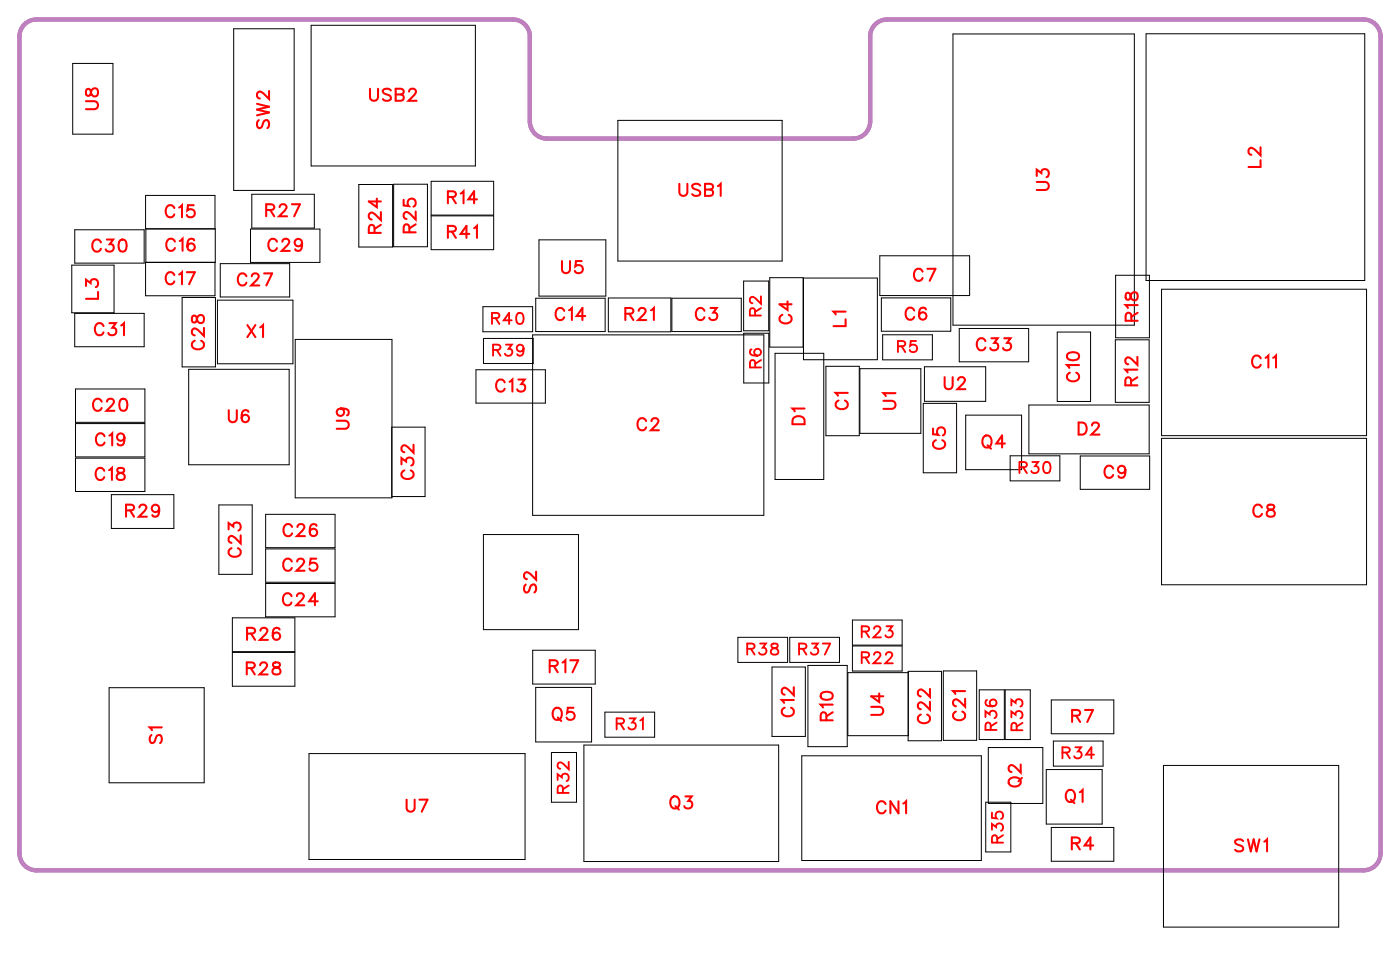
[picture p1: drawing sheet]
<svg xmlns="http://www.w3.org/2000/svg" width="82mm" height="57mm" viewBox="0 0 82 57" stroke-linecap="round" stroke-linejoin="round" font-family="sans-serif">
<path d="M32.1 8.1h18a1 1 0 0 0 1-1v-5a1 1 0 0 1 1-1h28a1 1 0 0 1 1 1v48a1 1 0 0 1-1 1h-78a1 1 0 0 1-1-1v-48a1 1 0 0 1 1-1h28a1 1 0 0 1 1 1v5a1 1 0 0 0 1 1" fill="none" stroke="#bf80bf" stroke-width=".25"/>
<g fill="none" stroke="#000" stroke-width=".06">
<path d="M4.2 15.6h2.5v2.8h-2.5zM4.3 3.7h2.3v4.2h-2.3zM4.4 18.4h4.1v2h-4.1zM4.4 13.5h4.1v2h-4.1zM8.6 11.5h4v1.9h-4zM8.6 15.4v-1.9h4.1v1.9h-4.1v2h4v-2M10.7 17.5h2v4.1h-2zM12.8 17.6h4.4v3.8h-4.4zM12.9 15.5h4.1v2h-4.1zM13.7 1.7h3.6v9.5h-3.6zM14.7 13.5h4.1v1.9h-4.1zM14.8 11.4h3.7v2h-3.7z"/>
<path d="M17.4 19.9h5.6v9.4h-5.6zM18.3 1.5h9.6v8.3h-9.6zM21.1 10.8h2v3.7h-2zM23.1 10.8h2v3.7h-2zM25.3 10.7h3.7v1.9h-3.7zM25.3 12.7h3.7v2h-3.7zM28.4 18h2.9v1.5h-2.9zM28.4 19.9h2.9v1.5h-2.9zM31.3 19.7h13.6v10.6h-13.6zM31.5 17.5h4.1v2h-4.1zM31.7 14.1h3.9v3.3h-3.9zM35.8 17.5h3.6v2h-3.6z"/>
<path d="M36.3 7.1h9.7v8.2h-9.7zM39.5 17.5h4.1v2h-4.1zM43.7 16.5h1.5v2.9h-1.5zM43.7 19.6h1.5v2.9h-1.5zM45.2 16.3h2v4.1h-2zM47.2 16.3h4.4v4.8h-4.4zM51.7 15h5.3v2.4h-5.3zM51.8 17.5h4.1v2h-4.1zM51.9 19.7h2.9v1.4h-2.9zM56 2h10.7v17.1h-10.7zM56.4 19.3h4.1v2h-4.1zM62.1 19.5h2v4.1h-2z"/>
<path d="M65.6 20h1.9v3.6h-1.9zM65.6 16.2h2v3.7h-2zM67.4 2h12.8v14.5h-12.8zM68.3 17h12v8.6h-12zM4.4 22.9h4.1v1.9h-4.1zM4.4 24.9h4.1v2h-4.1zM4.4 26.9h4.1v2h-4.1zM6.5 29.1h3.7v2h-3.7zM11.1 21.7h5.9v5.6h-5.9zM12.9 29.7h1.9v4.1h-1.9zM13.7 36.3h3.6v2h-3.6zM13.7 38.3h3.6v2h-3.6z"/>
<path d="M15.6 30.2h4.1v2h-4.1zM15.6 32.3h4.1v1.9h-4.1zM15.6 34.3h4.1v1.9h-4.1zM23 25.1h2v4.1h-2zM28 21.7h4.1v2h-4.1zM28.4 31.4h5.6v5.6h-5.6zM31.3 38.2h3.7v2h-3.7zM43.4 37.5h2.9v1.4h-2.9zM45.4 39.2h1.9v4.1h-1.9zM45.6 20.8h2.8v7.4h-2.8zM46.4 37.5h2.9v1.4h-2.9zM47.5 39.1h2.3v4.8h-2.3z"/>
<path d="M48.5 21.5h2v4.1h-2zM49.8 39.5h3.6v3.7h-3.6zM50.1 38h2.9v1.4h-2.9zM50.1 36.4h2.9v1.5h-2.9zM50.5 21.7h3.6v3.8h-3.6zM53.4 39.5h1.9v4h-1.9zM54.3 23.7h1.9v4.1h-1.9zM54.3 21.6h3.6v2h-3.6zM55.4 39.4h2v4.1h-2zM56.8 24.4h3.2v3.2h-3.2zM59.4 26.8h2.9v1.5h-2.9zM60.5 23.8h7v2.9h-7z"/>
<path d="M63.5 26.8h4.1v2h-4.1zM68.3 25.8h12v8.6h-12zM6.4 40.4h5.6v5.6h-5.6zM18.2 44.3h12.7v6.2h-12.7zM31.5 40.4h3.3v3.2h-3.3zM32.4 44.2h1.5v2.9h-1.5zM34.3 43.8h11.5v6.8h-11.5zM35.6 41.9h2.9v1.4h-2.9zM47.1 44.4h10.6v6.2h-10.6zM57.6 40.5h1.4v3h-1.4zM57.9 47.1h1.5v3h-1.5zM58.1 43.9h3.2v3.3h-3.2z"/>
<path d="M59.1 40.5h1.5v3h-1.5zM61.5 45.2h3.3v3.2h-3.3zM61.8 41.1h3.7v2h-3.7zM61.8 48.6h3.7v2h-3.7zM61.9 43.5h2.9v1.5h-2.9zM68.4 45h10.3v9.5h-10.3z"/>
</g>
<g fill="none" stroke="#f00" stroke-width=".11">
<path d="M28.9 18.7h.4v-.3h-.4v.6M29.1 18.7l.3 .3M30.1 18.8h-.5l.3-.4v.6M30.4 18.4a.32 .32 0 0 1 .4 .3 .32 .32 0 0 1-.2 .3l-.2-.1-.1-.2zM44.4 18.5v-.3l-.3-.1v.4h.6M44.7 17.4v.4l-.5-.4-.1 .3 .1 .1M44.7 18.1l-.3 .2M29 20.6l.4-.1v-.2h-.4v.6M29.2 20.6l.2 .3M29.7 20.3h.4l-.2 .2a.22 .22 0 0 1 .2 .4 .22 .22 0 0 1-.4-.1M30.8 20.5a.2 .2 0 0 1-.3 .1 .2 .2 0 0 1-.1-.3 .2 .2 0 0 1 .3 0l.1 .2a.31 .31 0 0 1-.3 .4l-.1-.1M43.9 38.1h.4v-.2l-.4-.1v.7"/>
<path d="M44.1 38.1l.3 .4M44.2 20.5l-.1 .1a.32 .32 0 0 0 .2 .3 .32 .32 0 0 0 .4-.2 .2 .2 0 0 0-.2-.2 .2 .2 0 0 0-.2 .2 .2 .2 0 0 0 .2 .2M44.4 21.6v-.4h-.3v.4h.6M44.7 37.8h.3l-.2 .3a.22 .22 0 0 1 .2 .3 .22 .22 0 0 1-.4-.1M44.7 21.2l-.3 .2M45.4 37.8v.2l.3 .1v.2a.22 .22 0 0 1-.2 .2 .22 .22 0 0 1-.2-.2l.4-.3v-.2zM47 38.1h.3l.1-.2-.4-.1v.7M47.2 38.1l.2 .4M47.7 37.8h.4l-.2 .3a.22 .22 0 0 1 .1 .3 .22 .22 0 0 1-.3-.1M48.4 37.8h.4l-.3 .7M50.6 38.6h.4l.1-.2-.5-.1v.7M50.6 37.1h.4l.1-.2-.5-.1v.7"/>
<path d="M50.9 38.6l.2 .4M50.9 37.1l.2 .4M51.4 38.5l.1-.2 .2 .2-.4 .5h.5M51.4 37l.1-.2 .2 .1-.4 .6h.5M52.1 38.5l.1-.2 .2 .2-.4 .5h.5M52.1 36.8h.3l-.1 .2a.22 .22 0 0 1 .1 .4 .22 .22 0 0 1-.4-.1M52.8 20.3h.3l.1-.2-.4-.1v.7M53 20.3l.2 .4M53.8 20h-.3v.3a.23 .23 0 0 1 .3 0 .23 .23 0 0 1 0 .4 .23 .23 0 0 1-.3-.1M59.9 27.5l.4-.1v-.2h-.4v.6M60.1 27.5l.3 .3M60.7 27.2h.3l-.2 .2a.22 .22 0 0 1 .2 .3 .22 .22 0 0 1-.4 0"/>
<path d="M61.4 27.2a.32 .32 0 0 1 .4 .2 .32 .32 0 0 1-.2 .4l-.3-.1v-.3zM32.8 45.8v-.3l.2 .2a.22 .22 0 0 1 .4-.2 .22 .22 0 0 1-.1 .4M33.1 46.6v-.4h-.3v.4h.6M33.4 44.8v.4l-.5-.4-.1 .3 .1 .1M33.4 46.2l-.3 .2M36.2 42.5h.4v-.2l-.4-.1v.7M36.5 42.5l.2 .4M37 42.2h.3l-.1 .3a.22 .22 0 0 1 .1 .3 .22 .22 0 0 1-.4-.1M37.6 42.3l.2-.1v.7M57.9 42.1v-.3l.3 .2a.22 .22 0 0 1 .3-.2 .22 .22 0 0 1-.1 .4M58 41.1v.1a.32 .32 0 0 0 .2 .4 .32 .32 0 0 0 .4-.3 .2 .2 0 0 0-.2-.2 .2 .2 0 0 0-.2 .2 .2 .2 0 0 0 .2 .2M58.2 42.9v-.4h-.2l-.1 .4h.7"/>
<path d="M58.3 48.8v-.4l.2 .2a.22 .22 0 0 1 .4-.2 .22 .22 0 0 1-.1 .4M58.3 47.8v.3h.3a.23 .23 0 0 1 0-.4 .23 .23 0 0 1 .3 .1 .23 .23 0 0 1-.1 .3M58.6 42.5l-.4 .2M58.6 49.5v-.4h-.2l-.1 .4h.7M59 49.1l-.4 .2M59.4 42.2v-.4l.3 .2a.22 .22 0 0 1 .3-.2 .22 .22 0 0 1 0 .4M59.4 41.5v-.4l.3 .2a.22 .22 0 0 1 .3-.2 .22 .22 0 0 1 0 .4M59.8 42.9l-.1-.4h-.2l-.1 .4h.7M60.1 42.5l-.3 .2M62.4 44.2h.4v-.2l-.4-.1v.7M62.7 44.2l.2 .4M63.2 43.9h.3l-.1 .3a.22 .22 0 0 1 .1 .3 .22 .22 0 0 1-.4-.1"/>
<path d="M64.3 44.3h-.5l.3-.4v.7"/>
</g>
<g fill="none" stroke="#f00" stroke-width=".12">
<path d="M5.1 5.9h.5l.2 .2-.1 .3h-.6M5.1 16.8v-.4l.2 .2a.24 .24 0 0 1 .4-.1 .24 .24 0 0 1-.1 .4M5.1 5.3v.3h.1l.3-.4a.24 .24 0 0 1 .3 .2 .24 .24 0 0 1-.3 .3l-.1-.1-.1-.3zM5.8 17.2v.4h-.7M5.9 14.2a.26 .26 0 0 0-.3-.1 .26 .26 0 0 0-.2 .2v.2a.26 .26 0 0 0 .2 .3 .26 .26 0 0 0 .3-.2M6.1 19.2a.26 .26 0 0 0-.3-.2 .26 .26 0 0 0-.2 .3v.1a.26 .26 0 0 0 .2 .3 .26 .26 0 0 0 .3-.2M6.3 14.1h.4l-.2 .2a.24 .24 0 0 1 .1 .4 .24 .24 0 0 1-.4 0M6.4 19h.4l-.2 .3a.24 .24 0 0 1 .2 .3 .24 .24 0 0 1-.4 0M7.1 14.1h.1a.37 .37 0 0 1 .2 .3 .37 .37 0 0 1-.2 .4 .45 .45 0 0 1-.1-.7zM7.1 19.1l.2-.1v.7M10.2 16.2a.26 .26 0 0 0-.3-.2 .26 .26 0 0 0-.2 .3v.1a.26 .26 0 0 0 .3 .3 .26 .26 0 0 0 .2-.2M10.2 12.2a.26 .26 0 0 0-.3-.1 .26 .26 0 0 0-.2 .2v.2a.26 .26 0 0 0 .3 .3 .26 .26 0 0 0 .2-.2"/>
<path d="M10.3 14.2a.26 .26 0 0 0-.3-.2 .26 .26 0 0 0-.2 .3v.2a.26 .26 0 0 0 .2 .2 .26 .26 0 0 0 .3-.1M10.5 16.1l.2-.1v.7M10.5 12.2l.2-.1v.7M10.6 14.2l.1-.2v.7M11 16h.5l-.4 .7M11.3 18.6v.3l.1 .1 .4-.5a.24 .24 0 0 1 .2 .3 .24 .24 0 0 1-.2 .2l-.2-.1-.1-.3zM11.4 12.1h-.4v.3a.25 .25 0 0 1 .4 0 .25 .25 0 0 1-.1 .3 .25 .25 0 0 1-.3-.1M11.4 14.1a.35 .35 0 0 0-.4 .2 .35 .35 0 0 0 .2 .4 .22 .22 0 0 0 .3-.2 .22 .22 0 0 0-.3-.2 .22 .22 0 0 0-.2 .2M12 19.3v.4l-.4-.3-.2-.1-.1 .1v.2l.1 .1M14.5 16.2a.26 .26 0 0 0-.3-.1 .26 .26 0 0 0-.2 .2v.2a.26 .26 0 0 0 .2 .3 .26 .26 0 0 0 .3-.2M14.5 19.1l.5 .7M14.8 16.2l.1-.1h.2l.1 .1-.1 .2-.3 .4h.4"/>
<path d="M15 19.1l-.5 .7M15.1 6.1l.7 .2-.7 .1 .7 .2-.7 .2M15.2 7.1l-.1 .1 .1 .3h.2l.2-.4h.1l.1 .1-.1 .3M15.3 19.2l.2-.1v.7M15.5 16.1h.5l-.3 .7M15.6 12.3h.5v-.2l-.2-.1h-.3v.7M15.8 5.3v.5l-.3-.3-.3-.1-.1 .1v.2l.2 .1M15.9 12.3l.2 .4M16.3 14.2a.26 .26 0 0 0-.3-.2 .26 .26 0 0 0-.2 .3v.2a.26 .26 0 0 0 .2 .2 .26 .26 0 0 0 .3-.1M16.4 12.2l.2-.2h.1l.1 .1-.1 .3-.3 .3h.5M16.6 14.2l.1-.2h.2l.1 .2-.1 .2-.3 .3h.4M17.2 12h.4l-.3 .7"/>
<path d="M17.8 14.3a.22 .22 0 0 1-.3 .2 .22 .22 0 0 1-.1-.4 .22 .22 0 0 1 .3 0l.1 .2a.34 .34 0 0 1-.3 .4l-.2-.1M21.7 5.2v.5l.2 .2 .3-.1v-.6M22 13.7v-.4l-.2-.1-.1 .2v.3h.7M22.1 11.7v.5l-.4-.4h.7M22.4 12.5v.4l-.4-.3-.2-.1-.1 .1v.2l.1 .1M22.4 13.2l-.4 .3M23 5.3l-.2-.1-.3 .1 .1 .2 .4 .2v.1l-.2 .1-.3-.1M23.3 5.6h.4v.2l-.1 .1h-.3v-.7l.4 .1v.2l-.1 .1M23.7 11.7v.4h.3a.25 .25 0 0 1 0-.4 .25 .25 0 0 1 .4 .1 .25 .25 0 0 1-.1 .3M24 5.4l.2-.2h.1l.1 .1-.1 .3-.3 .3h.5M24.1 13.7l-.1-.5h-.1l-.2 .2v.3h.7M24.4 12.4v.5l-.3-.3-.2-.1-.2 .1v.1l.2 .2"/>
<path d="M24.4 13.2l-.3 .2M26.3 11.6l.4-.1 .1-.1-.2-.2h-.3v.8M26.3 13.6h.4l.1-.2-.2-.1h-.3v.7M26.6 11.6l.2 .4M26.6 13.6l.2 .4M27.1 11.4l.1-.2v.8M27.6 13.7h-.5l.3-.4v.7M27.9 13.4l.1-.1v.7M28 11.7h-.5l.4-.5v.8M33 15.3v.6l.2 .2 .3-.1v-.7M33.2 18.3a.26 .26 0 0 0-.3-.2 .26 .26 0 0 0-.2 .3v.1a.26 .26 0 0 0 .2 .3 .26 .26 0 0 0 .3-.2M33.4 18.2l.2-.1v.7"/>
<path d="M34.2 15.3h-.3l-.1 .3a.25 .25 0 0 1 .4 0 .25 .25 0 0 1 0 .4 .25 .25 0 0 1-.4-.1M34.4 18.6h-.5l.3-.5v.7M36.8 18.4h.4v-.2l-.1-.1h-.3v.7M37 18.4l.2 .4M37.5 18.3l.2-.2h.1l.1 .1-.1 .3-.3 .3h.5M38.3 18.2l.1-.1v.7M39.9 10.8v.5l.2 .2 .3-.1v-.6M41.2 10.9l-.2-.1-.3 .1 .1 .2 .4 .2v.1l-.2 .1-.3-.1M41.4 18.3a.26 .26 0 0 0-.3-.2 .26 .26 0 0 0-.2 .3v.1a.26 .26 0 0 0 .2 .3 .26 .26 0 0 0 .3-.2M41.4 11.1l.5 .1v.2l-.2 .1h-.3v-.7l.5 .1v.2h-.2M41.8 18.1h.3l-.2 .3a.24 .24 0 0 1 .2 .4 .24 .24 0 0 1-.4-.1M42.2 10.9l.2-.1v.7"/>
<path d="M46 18.5a.26 .26 0 0 0-.2 .3 .26 .26 0 0 0 .3 .2h.2a.26 .26 0 0 0 .2-.2 .26 .26 0 0 0-.1-.3M46.3 17.7v.5l-.5-.3h.7M49.7 18.3h-.7l.1 .2M49.7 18.8v.4h-.7M53.7 18.3a.26 .26 0 0 0-.3-.2 .26 .26 0 0 0-.2 .3v.1a.26 .26 0 0 0 .2 .3 .26 .26 0 0 0 .3-.2M54.2 16a.26 .26 0 0 0-.3-.2 .26 .26 0 0 0-.2 .3v.1a.26 .26 0 0 0 .2 .3 .26 .26 0 0 0 .3-.2M54.4 18.2v-.1a.35 .35 0 0 0-.4 .3 .35 .35 0 0 0 .2 .4 .22 .22 0 0 0 .3-.2 .22 .22 0 0 0-.2-.2 .22 .22 0 0 0-.3 .2M54.5 15.8h.5l-.4 .7M58.3 19.9h.3l-.2 .2a.24 .24 0 0 1 .2 .4 .24 .24 0 0 1-.4 0M59 19.9h.4l-.2 .2a.24 .24 0 0 1 .2 .4 .24 .24 0 0 1-.4 0M60.9 10.7h.5l.2 .2-.1 .2-.6 .1M60.9 10.3v-.3l.3 .2a.24 .24 0 0 1 .4-.2 .24 .24 0 0 1-.1 .4"/>
<path d="M66.2 17.2v.4h.1l.3-.4a.24 .24 0 0 1 .3 .2 .24 .24 0 0 1-.3 .2l-.1-.1-.1-.3zM66.5 18.9v-.5h-.2l-.1 .1v.4h.7M66.9 17.9h-.7l.1 .2M66.9 18.4l-.4 .2M74.1 8.7v.4l-.3-.3-.3-.1-.1 .1v.2l.2 .1M74.1 9.4v.4h-.7M6 23.6a.26 .26 0 0 0-.3-.2 .26 .26 0 0 0-.2 .3v.2a.26 .26 0 0 0 .2 .2 .26 .26 0 0 0 .3-.1M6.1 27.7a.26 .26 0 0 0-.3-.2 .26 .26 0 0 0-.2 .3v.1a.26 .26 0 0 0 .2 .3 .26 .26 0 0 0 .3-.2M6.1 25.6a.26 .26 0 0 0-.3-.1 .26 .26 0 0 0-.2 .2v.2a.26 .26 0 0 0 .2 .3 .26 .26 0 0 0 .3-.2M6.3 23.6l.1-.2h.2l.1 .2-.1 .2-.3 .3h.4M6.4 27.6l.2-.1v.7M6.4 25.6l.2-.1v.7"/>
<path d="M6.9 27.5v.2l.3 .1 .1 .2a.24 .24 0 0 1-.2 .2 .24 .24 0 0 1-.2-.2l.4-.3v-.2zM7.1 23.5l.1-.1a.37 .37 0 0 1 .3 .4 .37 .37 0 0 1-.3 .3 .45 .45 0 0 1-.1-.6zM7.3 25.7a.22 .22 0 0 1-.3 .2 .22 .22 0 0 1-.1-.4 .22 .22 0 0 1 .4 .1v.1a.34 .34 0 0 1-.3 .5l-.1-.1M7.4 30h.4l.1-.2-.2-.1h-.3v.7M7.6 30l.3 .4M8.2 29.8l.1-.1h.2l.1 .1-.1 .2-.3 .4h.4M9.4 29.9a.22 .22 0 0 1-.3 .2 .22 .22 0 0 1-.1-.4 .22 .22 0 0 1 .3 .1l.1 .1a.34 .34 0 0 1-.3 .5l-.1-.1M11.4 20a.26 .26 0 0 0-.1 .3 .26 .26 0 0 0 .2 .2h.2a.26 .26 0 0 0 .3-.2 .26 .26 0 0 0-.2-.3M13.4 31.1v-.4l.3 .2a.24 .24 0 0 1 .4-.1 .24 .24 0 0 1-.1 .4M13.4 24.1v.5l.2 .2 .3-.1v-.6M13.6 32.2a.26 .26 0 0 0-.2 .3 .26 .26 0 0 0 .3 .2h.2a.26 .26 0 0 0 .2-.2 .26 .26 0 0 0-.1-.3M14.1 31.5v.4l-.3-.3-.2-.1-.2 .1v.2l.2 .1"/>
<path d="M14.5 39.3l.4-.1 .1-.1-.2-.2h-.3v.7M14.5 37.2h.4l.1-.2-.2-.1h-.3v.7M14.6 24.2v-.1a.35 .35 0 0 0-.4 .3 .35 .35 0 0 0 .2 .4 .22 .22 0 0 0 .2-.2 .22 .22 0 0 0-.2-.2 .22 .22 0 0 0-.2 .2M14.7 39.3l.3 .3M14.8 37.2l.2 .4M15.3 39.1l.1-.2h.2l.1 .2-.1 .2-.3 .3h.4M15.3 37.1l.1-.2h.2l.1 .1-.1 .3-.3 .3h.4M16.1 39v.2l.3 .1 .1 .1a.24 .24 0 0 1-.3 .2 .24 .24 0 0 1-.2-.2l.5-.3-.1-.1zM16.4 37v-.1a.35 .35 0 0 0-.4 .3 .35 .35 0 0 0 .2 .4 .22 .22 0 0 0 .3-.2 .22 .22 0 0 0-.2-.2 .22 .22 0 0 0-.3 .2M17.1 35a.26 .26 0 0 0-.3-.1 .26 .26 0 0 0-.2 .2v.2a.26 .26 0 0 0 .2 .3 .26 .26 0 0 0 .3-.2M17.2 33a.26 .26 0 0 0-.3-.2 .26 .26 0 0 0-.3 .3v.2a.26 .26 0 0 0 .3 .2 .26 .26 0 0 0 .3-.1M17.2 31a.26 .26 0 0 0-.3-.2 .26 .26 0 0 0-.2 .3v.1a.26 .26 0 0 0 .2 .3 .26 .26 0 0 0 .3-.2"/>
<path d="M17.5 35l.1-.1h.1l.2 .1-.1 .2-.4 .4h.5M17.5 33l.1-.2h.1l.2 .2-.1 .2-.4 .3h.5M17.5 31l.1-.2h.2l.1 .1-.1 .3-.3 .3h.4M18.6 32.8h-.3l-.1 .3a.25 .25 0 0 1 .4 0 .25 .25 0 0 1 0 .4 .25 .25 0 0 1-.4-.1M18.6 30.9v-.1a.35 .35 0 0 0-.4 .3 .35 .35 0 0 0 .2 .4 .22 .22 0 0 0 .2-.2 .22 .22 0 0 0-.2-.2 .22 .22 0 0 0-.2 .2M18.7 35.3h-.5l.3-.4v.7M19.8 24.7h.5l.2 .2-.1 .3h-.6M20 24a.22 .22 0 0 1 .2 .3 .22 .22 0 0 1-.3 .1 .22 .22 0 0 1 0-.4h.1a.34 .34 0 0 1 .5 .3l-.1 .1M23.6 27.3v-.4l.3 .2a.24 .24 0 0 1 .3-.2 .25 .25 0 0 1 0 .5M23.8 27.6a.26 .26 0 0 0-.2 .3 .26 .26 0 0 0 .3 .2h.1a.26 .26 0 0 0 .3-.2 .26 .26 0 0 0-.2-.3M24.3 26.1v.5l-.3-.3-.3-.1-.1 .1v.1l.2 .2M29.7 22.5a.26 .26 0 0 0-.3-.2 .26 .26 0 0 0-.2 .3v.1a.26 .26 0 0 0 .2 .3 .26 .26 0 0 0 .3-.2"/>
<path d="M29.9 22.4l.2-.1v.7M30.5 22.3h.3l-.2 .3a.24 .24 0 0 1 .2 .4 .24 .24 0 0 1-.4-.1M30.9 34.3l-.1 .2 .1 .3h.2l.2-.5h.1l.1 .2-.1 .3M31.5 33.6v.5l-.3-.4-.3-.1-.1 .2v.1l.2 .1M32.3 39.1h.4l.1-.2-.2-.1h-.3v.7M32.5 39.1l.3 .4M33.1 38.9l.1-.1v.7M33.5 38.8h.5l-.4 .7M38 24.7a.26 .26 0 0 0-.3-.1 .26 .26 0 0 0-.2 .2v.2a.26 .26 0 0 0 .2 .3 .26 .26 0 0 0 .3-.2M38.3 24.7l.1-.1h.2l.1 .1-.1 .2-.3 .4h.4M46.7 24.5h.2h.3l.1 .4h-.7zM47.3 24h-.7l.1 .2"/>
<path d="M49.3 23.5a.26 .26 0 0 0-.2 .3 .26 .26 0 0 0 .3 .2h.2a.26 .26 0 0 0 .2-.2 .26 .26 0 0 0-.1-.3M49.8 23.1h-.7l.2 .2M51.9 23.6h.5l.2 .2-.1 .2h-.6M52.6 23.1h-.7l.2 .2M54.8 25.2v.3l.3 .1a.25 .25 0 0 1 0-.4 .25 .25 0 0 1 .4 0 .25 .25 0 0 1-.1 .4M55 25.9a.26 .26 0 0 0-.2 .3 .26 .26 0 0 0 .3 .2h.2a.26 .26 0 0 0 .2-.2 .26 .26 0 0 0-.1-.3M55.5 22.2v.5l.2 .2 .3-.1v-.6M56.3 22.3l.1-.1h.2l.1 .1-.1 .2-.3 .4h.4M57.8 25.7l.1-.1a.33 .33 0 0 1 .4 .3 .33 .33 0 0 1-.4 .4l-.2-.3zM57.9 20a.26 .26 0 0 0-.3-.1 .26 .26 0 0 0-.2 .2v.2a.26 .26 0 0 0 .2 .3 .26 .26 0 0 0 .3-.2M58 26.2l.2 .2M59.1 26.1h-.5l.3-.5v.7"/>
<path d="M62.7 20.8l.3-.1a.3 .3 0 0 1 .4 .3 .38 .38 0 0 1-.4 .2 .38 .38 0 0 1-.3-.3zM62.9 21.9a.26 .26 0 0 0-.2 .3 .26 .26 0 0 0 .3 .2h.2a.26 .26 0 0 0 .2-.2 .26 .26 0 0 0-.1-.3M63.4 24.8h.2a.38 .38 0 0 1 .3 .4 .38 .38 0 0 1-.3 .3h-.2zM63.4 21.5h-.7l.1 .1M64.2 25l.1-.2h.2l.1 .2-.1 .2-.4 .3h.5M65.4 27.5a.26 .26 0 0 0-.3-.1 .26 .26 0 0 0-.2 .2v.2a.26 .26 0 0 0 .2 .3 .26 .26 0 0 0 .3-.2M66.1 27.6a.22 .22 0 0 1-.3 .2 .22 .22 0 0 1 0-.3 .22 .22 0 0 1 .3 0v.1a.34 .34 0 0 1-.2 .5l-.2-.1M66.5 22.6l-.1-.4h-.1l-.2 .1v.3h.8M66.9 21.7h-.8l.2 .2M66.9 21v.4l-.4-.3-.2-.1-.2 .1v.2l.2 .1M66.9 22.2l-.4 .2M74.1 21.1a.26 .26 0 0 0-.3-.2 .26 .26 0 0 0-.2 .3v.1a.26 .26 0 0 0 .2 .3 .26 .26 0 0 0 .3-.2"/>
<path d="M74.2 29.8a.26 .26 0 0 0-.3-.1 .26 .26 0 0 0-.2 .2v.2a.26 .26 0 0 0 .2 .3 .26 .26 0 0 0 .3-.2M74.4 21l.1-.1v.7M74.5 29.7v.2l.3 .1 .1 .1a.24 .24 0 0 1-.2 .3 .24 .24 0 0 1-.2-.3l.4-.3v-.1zM74.8 21l.2-.1v.7M8.9 43.2l-.1 .2 .1 .3 .2-.1 .1-.4h.2l.1 .2-.1 .3M9.5 42.7h-.7l.1 .2M23.9 47v.5l.2 .2 .2-.1 .1-.6M24.7 47h.4l-.3 .7M32.5 41.7l.1-.1a.33 .33 0 0 1 .4 .4 .33 .33 0 0 1-.4 .3l-.1-.3zM32.8 42.2l.2 .2M33.7 41.6h-.3l-.1 .3a.25 .25 0 0 1 .4 0 .25 .25 0 0 1 0 .4 .25 .25 0 0 1-.4-.1M39.5 46.9v-.1a.33 .33 0 0 1 .4 .4 .33 .33 0 0 1-.4 .3l-.1-.3z"/>
<path d="M39.7 47.4l.2 .2M40.3 46.8h.4l-.2 .3a.24 .24 0 0 1 .1 .4 .24 .24 0 0 1-.4-.1M46.1 41.6a.26 .26 0 0 0-.2 .3 .26 .26 0 0 0 .3 .2h.2a.26 .26 0 0 0 .3-.2 .26 .26 0 0 0-.2-.3M46.7 41.1h-.8l.2 .2M46.7 40.4v.5l-.4-.4-.2-.1-.2 .2v.1l.2 .1M48.3 40.8l.2-.1a.3 .3 0 0 1 .4 .2 .38 .38 0 0 1-.3 .2 .38 .38 0 0 1-.4-.2zM48.6 42.3l-.1-.4h-.1l-.2 .1v.3h.7M48.9 41.4h-.7l.2 .2M48.9 41.9l-.3 .2M51.2 41.5h.5l.2 .2-.1 .3h-.6M51.7 40.8v.5l-.5-.4h.7M52.1 47.3a.26 .26 0 0 0-.3-.2 .26 .26 0 0 0-.3 .3v.1a.26 .26 0 0 0 .3 .3 .26 .26 0 0 0 .3-.2"/>
<path d="M52.8 47.1v.7l-.5-.7v.7M53.1 47.2l.2-.1v.7M54.1 42a.26 .26 0 0 0-.2 .3 .26 .26 0 0 0 .3 .2h.2a.26 .26 0 0 0 .3-.2 .26 .26 0 0 0-.2-.3M54.7 41.2v.5l-.4-.3-.2-.1-.1 .1v.1l.1 .2M54.7 40.5v.5l-.4-.4-.2-.1-.1 .2v.1l.1 .1M56.2 41.8a.26 .26 0 0 0-.2 .3 .26 .26 0 0 0 .3 .2h.2a.26 .26 0 0 0 .2-.2 .26 .26 0 0 0-.1-.3M56.7 41.1v.4l-.3-.3-.2-.1-.2 .1v.2l.2 .1M56.7 40.6h-.7l.2 .2M59.4 45.7a.35 .35 0 0 1 .4 0 .35 .35 0 0 1 .2 .4 .33 .33 0 0 1-.5 .1 .33 .33 0 0 1-.1-.5zM60 44.9v.5l-.3-.3-.3-.1-.1 .1v.1l.2 .2M60.1 45.7l-.2 .2M62.7 46.5h.1a.33 .33 0 0 1 .4 .3 .33 .33 0 0 1-.4 .3l-.2-.2z"/>
<path d="M62.9 47l.2 .2M63 49.6l.4-.1 .1-.2-.2-.1h-.3v.7M63 42.1l.4-.1 .1-.1-.2-.2h-.3v.7M63.2 49.6l.3 .3M63.3 42.1l.2 .3M63.5 46.6l.1-.2v.7M63.8 41.7h.4l-.3 .7M64.3 49.7h-.5l.3-.5v.7M73.1 49.4l-.2-.1-.3 .1 .1 .2 .3 .2 .1 .1-.2 .1-.3-.1M73.3 49.3l.2 .7 .2-.7 .2 .7 .1-.7M74.3 49.5l.2-.2v.7"/>
</g>
<g font-size="1.2" fill="#fff">
<text x="6.1" y="6.5" transform="rotate(-90 6.1 6.5)">U8</text>
<text x="16.1" y="7.6" transform="rotate(-90 16.1 7.6)">SW2</text>
<text x="21.7" y="6.2">USB2</text>
<text x="39.9" y="11.8">USB1</text>
<text x="61.9" y="11.2" transform="rotate(-90 61.9 11.2)">U3</text>
<text x="74.4" y="9.9" transform="rotate(-90 74.4 9.9)">L2</text>
<text x="5.4" y="15.1">C30</text>
<text x="6.1" y="17.6" transform="rotate(-90 6.1 17.6)">L3</text>
<text x="9.7" y="17">C17</text>
<text x="9.7" y="13.1">C15</text>
<text x="9.7" y="15">C16</text>
<text x="13.9" y="17.1">C27</text>
<text x="15.6" y="13">R27</text>
<text x="15.7" y="15">C29</text>
<text x="22.7" y="13.7" transform="rotate(-90 22.7 13.7)">R24</text>
<text x="24.7" y="13.7" transform="rotate(-90 24.7 13.7)">R25</text>
<text x="26.3" y="12.2">R14</text>
<text x="26.3" y="14.3">R41</text>
<text x="33" y="16.3">U5</text>
<text x="53.7" y="16.8">C7</text>
<text x="5.5" y="20">C31</text>
<text x="12.3" y="20.6" transform="rotate(-90 12.3 20.6)">C28</text>
<text x="14.5" y="20.1">X1</text>
<text x="29.1" y="23.3">C13</text>
<text x="32.6" y="19.1">C14</text>
<text x="36.7" y="19.1">R21</text>
<text x="40.8" y="19.1">C3</text>
<text x="46.8" y="19.1" transform="rotate(-90 46.8 19.1)">C4</text>
<text x="50" y="19.2" transform="rotate(-90 50 19.2)">L1</text>
<text x="53.2" y="19.1">C6</text>
<text x="55.5" y="23.2">U2</text>
<text x="57.4" y="20.9">C33</text>
<text x="63.7" y="22.5" transform="rotate(-90 63.7 22.5)">C10</text>
<text x="67.1" y="22.7" transform="rotate(-90 67.1 22.7)">R12</text>
<text x="67.2" y="18.9" transform="rotate(-90 67.2 18.9)">R18</text>
<text x="73.5" y="21.9">C11</text>
<text x="5.4" y="24.4">C20</text>
<text x="5.6" y="28.5">C18</text>
<text x="5.6" y="26.5">C19</text>
<text x="13.4" y="25.1">U6</text>
<text x="20.8" y="25.3" transform="rotate(-90 20.8 25.3)">U9</text>
<text x="24.6" y="28.2" transform="rotate(-90 24.6 28.2)">C32</text>
<text x="37.4" y="25.6">C2</text>
<text x="47.6" y="25" transform="rotate(-90 47.6 25)">D1</text>
<text x="50.1" y="24.1" transform="rotate(-90 50.1 24.1)">C1</text>
<text x="52.9" y="24.1" transform="rotate(-90 52.9 24.1)">U1</text>
<text x="55.8" y="26.4" transform="rotate(-90 55.8 26.4)">C5</text>
<text x="57.7" y="26.6">Q4</text>
<text x="63.3" y="25.8">D2</text>
<text x="64.9" y="28.4">C9</text>
<text x="7.3" y="30.7">R29</text>
<text x="14.4" y="32.8" transform="rotate(-90 14.4 32.8)">C23</text>
<text x="16.6" y="35.9">C24</text>
<text x="16.6" y="33.8">C25</text>
<text x="16.6" y="31.8">C26</text>
<text x="31.8" y="34.9" transform="rotate(-90 31.8 34.9)">S2</text>
<text x="73.6" y="30.7">C8</text>
<text x="14.4" y="39.9">R28</text>
<text x="14.5" y="37.9">R26</text>
<text x="32.2" y="39.8">R17</text>
<text x="9.8" y="43.7" transform="rotate(-90 9.8 43.7)">S1</text>
<text x="23.8" y="48">U7</text>
<text x="32.4" y="42.6">Q5</text>
<text x="39.3" y="47.8">Q3</text>
<text x="47" y="42.2" transform="rotate(-90 47 42.2)">C12</text>
<text x="49.2" y="42.4" transform="rotate(-90 49.2 42.4)">R10</text>
<text x="52.2" y="42.1" transform="rotate(-90 52.2 42.1)">U4</text>
<text x="55" y="42.6" transform="rotate(-90 55 42.6)">C22</text>
<text x="57" y="42.4" transform="rotate(-90 57 42.4)">C21</text>
<text x="60.3" y="46.3" transform="rotate(-90 60.3 46.3)">Q2</text>
<text x="62.6" y="47.4">Q1</text>
<text x="63" y="42.7">R7</text>
<text x="51.5" y="48.1">CN1</text>
<text x="62.9" y="50.2">R4</text>
<text x="72.5" y="50.3">SW1</text>
</g>
<g font-size="1.1" fill="#fff">
<text x="28.9" y="19.3">R40</text>
<text x="28.9" y="21.2">R39</text>
<text x="45" y="18.6" transform="rotate(-90 45 18.6)">R2</text>
<text x="45" y="21.6" transform="rotate(-90 45 21.6)">R6</text>
<text x="52.7" y="21">R5</text>
<text x="59.9" y="28.1">R30</text>
<text x="43.9" y="38.7">R38</text>
<text x="46.9" y="38.7">R37</text>
<text x="50.6" y="39.3">R22</text>
<text x="50.6" y="37.7">R23</text>
<text x="33.7" y="46.7" transform="rotate(-90 33.7 46.7)">R32</text>
<text x="36.2" y="43.1">R31</text>
<text x="58.8" y="43" transform="rotate(-90 58.8 43)">R36</text>
<text x="60.4" y="43" transform="rotate(-90 60.4 43)">R33</text>
<text x="62.4" y="44.8">R34</text>
<text x="59.2" y="49.6" transform="rotate(-90 59.2 49.6)">R35</text>
</g>
</svg>
